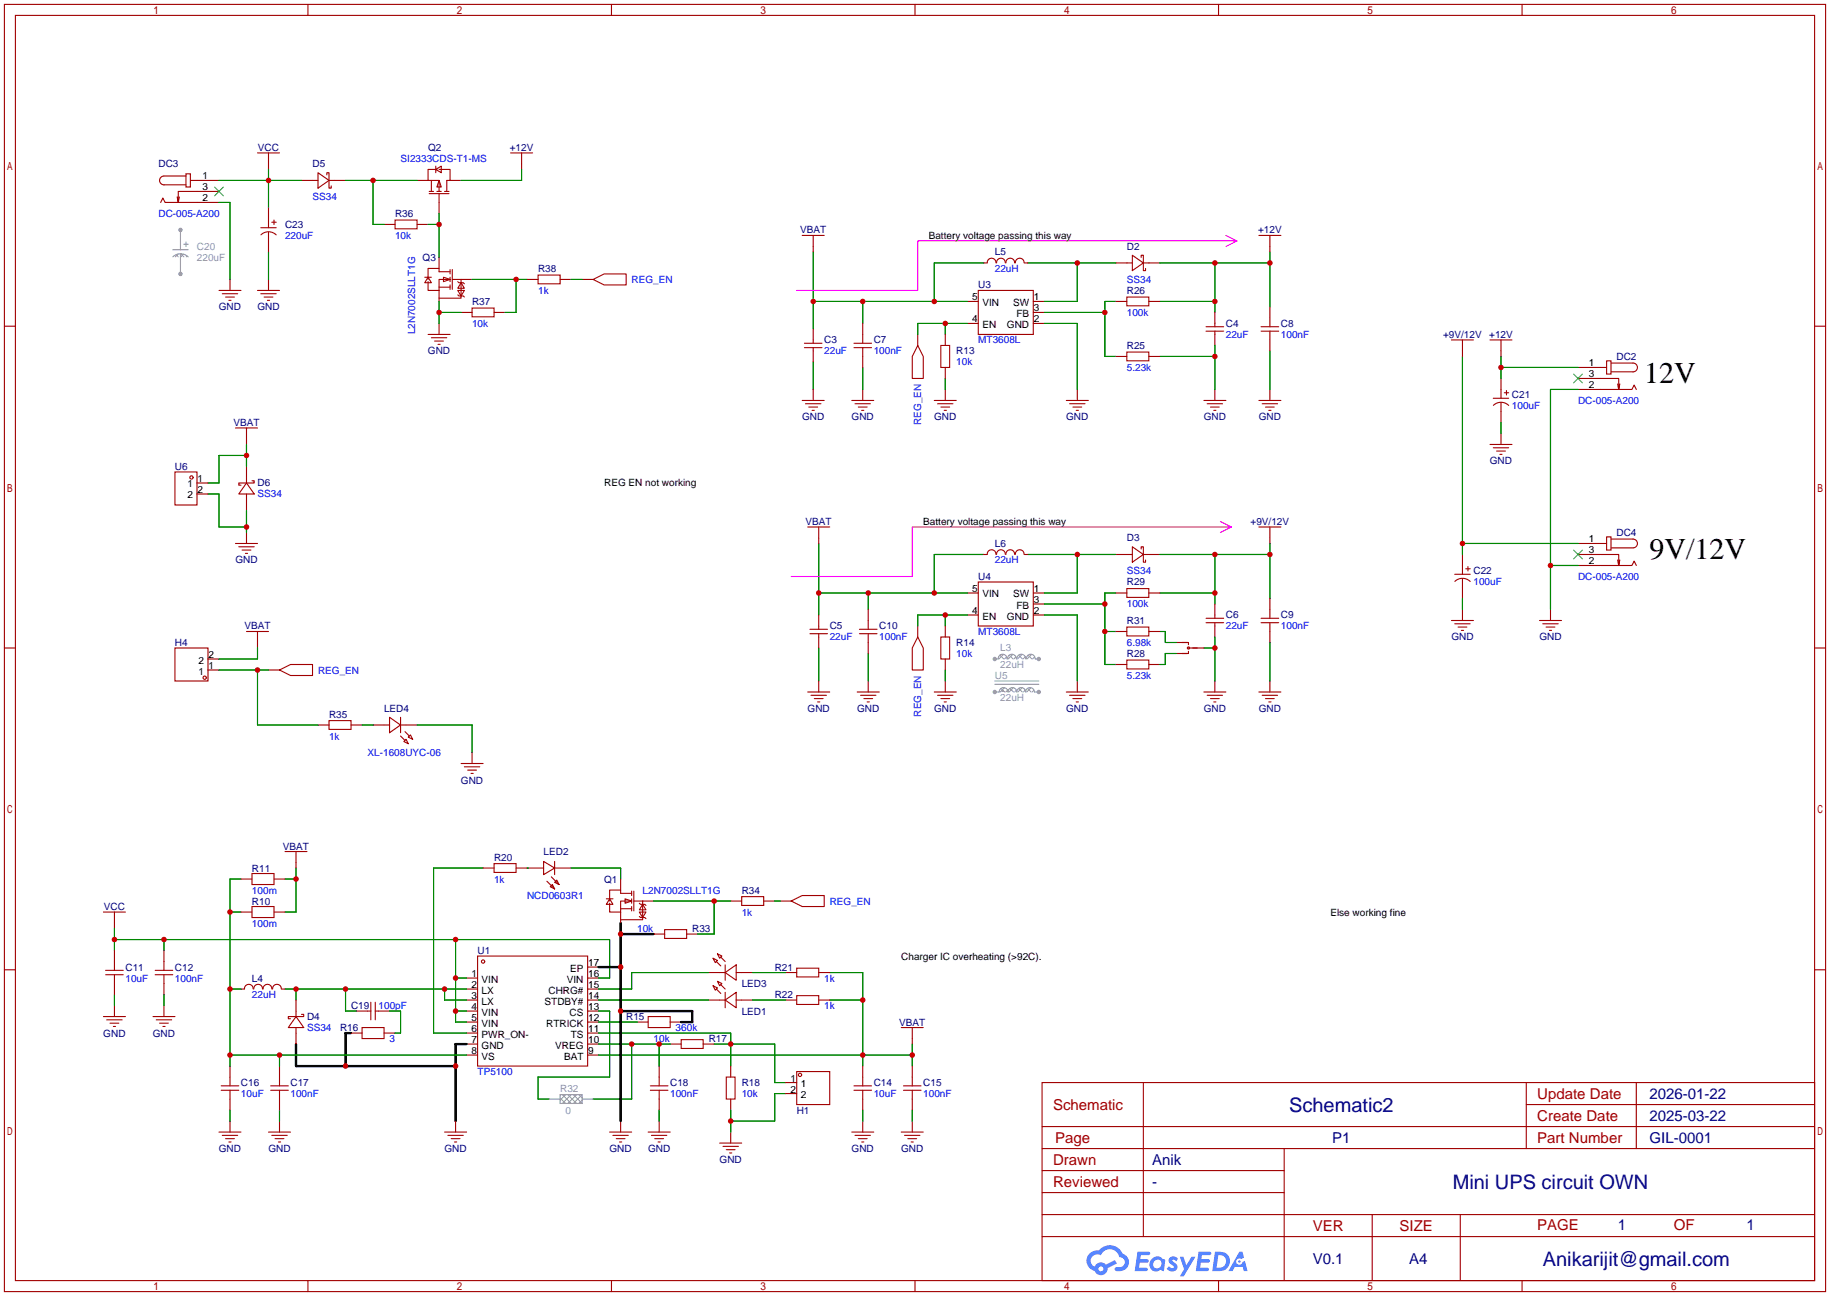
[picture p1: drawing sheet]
<svg xmlns="http://www.w3.org/2000/svg" width="422mm" height="299mm" viewBox="0 0 422 299" stroke-linecap="round" stroke-linejoin="round" font-family="sans-serif">
<g fill="#999">
<circle cx="41.7" cy="53.1" r=".51"/>
<circle cx="41.7" cy="63.2" r=".51"/>
<circle cx="239.8" cy="152.1" r=".51"/>
<circle cx="229.6" cy="152.1" r=".51"/>
<circle cx="239.8" cy="159.8" r=".51"/>
<circle cx="229.6" cy="159.8" r=".51"/>
</g>
<g fill="none" stroke="#a10000" stroke-width=".25">
<path d="M1 1h420.4v297.2h-420.4zM3.6 3.6h415.2v292.1h-415.2zM71.1 1v2.6M141.1 1v2.6M211.2 1v2.6M281.3 1v2.6M351.3 1v2.6M1 75.3h2.6M418.8 75.3h2.6M1 149.6h2.6M418.8 149.6h2.6M1 223.9h2.6"/>
<path d="M418.8 223.9h2.6M240.5 249.9h178.3v45.8h-178.3zM263.9 249.9v35.6M352.3 249.9v15.3M352.3 255h66.5M377.7 249.9v15.3M240.5 270.3h55.9M240.5 265.2h178.3M240.5 275.3h55.9M240.5 260.1h178.3M296.4 265.2v30.5M71.1 295.7v2.5"/>
<path d="M141.1 295.7v2.5M211.2 295.7v2.5M240.5 285.5h178.3M240.5 280.4h178.3M281.3 295.7v2.5M316.7 280.4v15.3M337.1 280.4v15.3M351.3 295.7v2.5"/>
</g>
<g fill="#5487ff">
<path d="M270.1 290.3a1.3 1.3 0 0 1 1.8 .3l-.4 .6a.54 .54 0 0 0-.9-.2l.1 .2a1.28 1.28 0 0 1 .8 2 1.53 1.53 0 0 1-2.2-.3l.5-.6 .8 .5a.31 .31 0 0 0 .4-.3 .31 .31 0 0 0-.3-.3 1.12 1.12 0 0 1-.6-1.9z"/>
<path d="M272.3 290.2h.9l.6 1.9 1.2-1.9h.9l-2.7 4.5h-.9l1-1.7z"/>
<path d="M262.6 289h2.2a.46 .46 0 0 1 .5 .1 .46 .46 0 0 1 .1 .5l-.3 .2h-1.8l-.1 .9h1.6a.4 .4 0 0 1 .4 .4 .4 .4 0 0 1-.4 .4h-1.7l-.2 1.2h1.4a.46 .46 0 0 1 .5 .1 .46 .46 0 0 1 .1 .5l-.4 .2h-2.6z"/>
<path d="M276.7 289h2.2a.47 .47 0 0 1 .5 .1 .47 .47 0 0 1 .1 .5l-.3 .2h-1.8l-.1 .9h1.6a.4 .4 0 0 1 .4 .4 .4 .4 0 0 1-.4 .4h-1.7l-.2 1.2h1.4a.46 .46 0 0 1 .5 .1 .46 .46 0 0 1 .1 .5l-.3 .2h-2.7z"/>
<path d="M286.1 289h.7l.3 1.3-.6 .4a.75 .75 0 0 0-1.1 .3 .75 .75 0 0 0 .5 1 .75 .75 0 0 0 .9-.6l.5-.3 .7 2.4h-.9l-.2-1h-1.9l-.5 1h-1z"/>
<path d="M280.5 289l-.7 4.5h1.5a2.27 2.27 0 0 0 2.6-2.3 2.27 2.27 0 0 0-2.7-2.2zM281.2 289.8a1.5 1.5 0 0 1 1.8 1.5 1.5 1.5 0 0 1-1.9 1.4h-.3z"/>
<path d="M265.9 290.6a1.6 1.6 0 0 0-.3 2.3 1.6 1.6 0 0 0 2.3 .2l.8 .4 .3-2.5-.2-.3h-.5a1.58 1.58 0 0 0-2.4-.1zM266.5 291.1a.99 .99 0 0 1 1.6 .6 .99 .99 0 0 1-1.3 1.1 .98 .98 0 0 1-.3-1.7z"/>
<path d="M251.5 289.4a2.37 2.37 0 0 0 1.2 4 1.54 1.54 0 0 0 1.7 1 1.54 1.54 0 0 0 1.2-1.6l2.2-1.1-.5-.8-2 1.1a1.57 1.57 0 0 0-2.6 .4 1.5 1.5 0 0 1-.8-2.1 1.5 1.5 0 0 1 2.2-.5 2.23 2.23 0 0 1 2.3-1.4 2.23 2.23 0 0 1 2 1.8 1.16 1.16 0 0 1 1.2 1.1 1.16 1.16 0 0 1-1.1 1.3h-.7a.47 .47 0 0 0-.5 .3 .47 .47 0 0 0 .4 .6 2.14 2.14 0 0 0 2.7-1.4 2.14 2.14 0 0 0-1.3-2.7 3.2 3.2 0 0 0-5.5-.7l-1.1 .1zM253.5 292.9a.6 .6 0 0 1 1.2 0 .6 .6 0 0 1-1.2 0z"/>
<circle cx="286.1" cy="291.3" r=".28"/>
</g>
<g fill="none" stroke="#a10000" stroke-width=".25">
<path d="M59.4 35.3h5.1M62 35.3v3.8M73.4 39.9l2.5 1.8-2.5 1.7zM100.6 38.4v1.5M100.6 39.1l1.3-.7v1.5zM100.8 39.1h-2v2.6M101.3 39.1h2.6v2.6h-.8v2.5M117.9 35.3h5M120.4 35.3v3.8M37.1 46.7l.5-1 .5 1h12.4M41.4 45.5l-.3 1.2M42.9 40.1h1v3.1h-1z"/>
<path d="M42.9 40.6h-5.1a1.02 1.02 0 0 0-1 1.1 1.02 1.02 0 0 0 1 1h5.1M43.9 41.7h6.6M50.5 44.2h-9.4v2.5l-.2-1.2M60.2 52.6h3.6M60.2 54.2a2.54 2.54 0 0 1 3.6 0M62 48v4.6M62 53.6v4.6M62.7 51.3h1.1M63.2 50.8v1M69.6 41.7h3.8M75.4 40.4v-.5h.5v3.5h.6v-.5M75.9 41.7h3.9"/>
<path d="M88.6 51.8h2.6M91.2 50.8h5.1v2h-5.1zM96.3 41.7h2.5M96.3 51.8h2.5M98.8 41.7h2.5v2.5M99.1 44.2h1M99.1 44.7h4.5M99.6 41.7v2.5M100.8 44.2h1.1M101.3 41.7l.6 1.5h-1.1zM101.3 44.7v4.6M101.3 59.4v2.6"/>
<path d="M102.6 44.2h1M103.9 41.7h2.5M185.2 54.4h5M187.7 54.4v3.8M261.4 58.9l2.5 1.8-2.5 1.8zM263.4 59.4v-.5h.5v3.6h.5v-.5M290.6 54.4h5.1M293.1 54.4v3.8M50.5 67.1h5.1M51.3 67.8h3.6M52.1 68.6h2M52.8 69.3h.5"/>
<path d="M53.1 64.5v2.6M59.4 67.1h5.1M60.2 67.8h3.6M61 68.6h2M61.7 69.3h.5M62 64.5v2.6M98 64h1.6M98.8 64l.8 1.3h-1.6zM98.8 65v2.1h2.5M98.8 77.2h5.1M99.6 78h3.5M100.3 78.7h2.1"/>
<path d="M101.1 79.5h.5M101.3 67.1v2.5M101.3 74.7v2.5M101.3 66.3h2.6M102.4 64l1.5 .5-1.5 .5zM103.9 62.7h-2.6v-.7h-2.5v2.5M103.9 64.5h-2.6v2.6M103.9 62.2v1M103.9 64v1M103.9 65.8v1M104.4 62.2v4.6M104.4 64.5h4.6"/>
<path d="M105.7 68.1l.2 .2h1l.3 .3M105.7 67.1h1.5l-.8 1.2zM105.7 65l.2 .3h1l.3 .2M106.4 64.5v4.3h-5.1M106.4 65.3l.8 1.2h-1.5zM106.4 72.1h2.6M109 71.1h5v2.1h-5zM114 72.1h2.6M121.7 64.5h2.5M124.2 63.5h5.1v2h-5.1zM129.3 64.5h2.5M134.4 64.5h2.5"/>
<path d="M136.9 64.5l2.5-1.3h5.1v2.6h-5.1zM185.7 79.2h4M187.7 75.9v3.3M197.1 79.2h4.1M199.1 74.7v4.5M211.8 79.8l1.3 2.5v5.1h-2.5v-5.1zM211.8 77.2v2.6M217.2 79.8h2v5h-2zM218.2 77.2v2.6M223.3 69.6h2.5M223.3 74.7h2.5M225.8 67.1h12.7v10.1h-12.7z"/>
<path d="M227.1 60.7h.7M227.9 60.7a1.01 1.01 0 0 1 1-1.1 1.01 1.01 0 0 1 1 1.1M230 60.7a1.01 1.01 0 0 1 1-1.1 1.01 1.01 0 0 1 1 1.1M232.2 60.7a1.01 1.01 0 0 1 1-1.1 1.01 1.01 0 0 1 1 1.1M234.4 60.7a1.01 1.01 0 0 1 1-1.1 1.01 1.01 0 0 1 1 1.1M236.5 60.7h.7M238.5 69.6h2.5M238.5 74.7h2.5M238.5 72.1h2.5M257.6 69.6h2.5M257.6 60.7h3.8M260.1 68.6h5.1v2h-5.1z"/>
<path d="M263.9 60.7h3.8M265.2 69.6h2.5M278.4 76.5h4M278.4 75.4h4M280.4 72.1v3.3M280.4 76.5v3.3M291.1 76.5h4M291.1 75.4h4M293.1 70.9v4.5M293.1 76.5v4.5M335 78.5h5.1M337.6 78.5v3.8"/>
<path d="M343.9 78.5h5.1M346.5 78.5v3.8M54.4 98.8h5M56.9 98.8v3.8M185.2 92.5h5M185.7 80.3h4M185.9 93.2h3.6M186.7 94h2M187.5 94.7h.5M187.7 80.3v3.3M187.7 89.9v2.6M196.6 92.5h5.1"/>
<path d="M197.1 80.3h4.1M197.4 93.2h3.5M198.1 94h2.1M198.9 94.7h.5M199.1 80.3v4.5M199.1 89.9v2.6M215.6 92.5h5.1M216.4 93.2h3.6M217.2 94h2M217.9 94.7h.5M218.2 84.8v2.6M218.2 89.9v2.6"/>
<path d="M246.1 92.5h5.1M246.9 93.2h3.5M247.6 94h2.1M248.4 94.7h.5M248.7 89.9v2.6M257.6 82.3h2.5M260.1 81.3h5.1v2h-5.1zM265.2 82.3h2.5M277.9 92.5h5.1M278.6 93.2h3.6M279.4 94h2M280.2 94.7h.5"/>
<path d="M280.4 89.9v2.6M290.6 92.5h5.1M291.3 93.2h3.6M292.1 94h2M292.9 94.7h.5M293.1 89.9v2.6M344.7 91.9h3.5M344.7 93.6a2.54 2.54 0 0 1 3.5 0M346.5 87.4v4.5M346.5 93v4.5M347.2 90.7h1M347.7 90.2v1"/>
<path d="M364.2 87.4h9.4v2.5l.3-1.3M364.2 89.9h12.5l.5-1 .5 1M364.2 84.8h6.6M370.8 83.3h1.1v3.1h-1.1zM371.9 83.8h5a1.02 1.02 0 0 1 1.1 1 1.02 1.02 0 0 1-1.1 1.1h-5M373.4 88.6l.2 1.3M40.4 109h5.1v7.6h-5.1zM45.5 111.5h2.5M45.5 114h2.5M56.9 111.5l1.8 2.5h-3.6zM56.9 107.7v3.8M56.9 114v3.9"/>
<path d="M58.2 111h.5v.5h-3.6v.5h.5M343.9 102.6h5.1M344.7 103.4h3.5M345.4 104.1h2.1M346.2 104.9h.5M346.5 100.1v2.5M54.4 125.5h5M55.1 126.2h3.6M55.9 127h2M56.6 127.8h.5M56.9 122.9v2.6M186.4 121.7h5.1"/>
<path d="M189 121.7v3.8M223.3 136.9h2.5M225.8 134.4h12.7v10.1h-12.7zM227.1 128h.7M227.9 128a1.01 1.01 0 0 1 1-1.1 1.01 1.01 0 0 1 1 1.1M230 128a1.01 1.01 0 0 1 1-1.1 1.01 1.01 0 0 1 1 1.1M232.2 128a1.01 1.01 0 0 1 1-1.1 1.01 1.01 0 0 1 1 1.1M234.4 128a1.01 1.01 0 0 1 1-1.1 1.01 1.01 0 0 1 1 1.1M236.5 128h.7M238.5 136.9h2.5M238.5 139.4h2.5M257.6 136.9h2.5"/>
<path d="M257.6 128h3.8M260.1 135.9h5.1v2h-5.1zM261.4 126.2l2.5 1.8-2.5 1.8zM263.4 126.7v-.5h.5v3.6h.5v-.5M263.9 128h3.8M265.2 136.9h2.5M280.4 139.4v3.3M290.6 121.7h5.1M293.1 121.7v3.8M293.1 138.2v4.5M335.8 132.6h3.5M335.8 134.2a2.54 2.54 0 0 1 3.6 0"/>
<path d="M337.6 128v4.6M337.6 133.6v4.6M338.3 131.3h1M338.8 130.8v1M364.2 128h9.4v2.6l.3-1.3M364.2 130.6h12.5l.5-1.1 .5 1.1M364.2 125.5h6.6M370.8 124h1.1v3h-1.1zM371.9 124.5h5a1.02 1.02 0 0 1 1.1 1 1.02 1.02 0 0 1-1.1 1h-5M373.4 129.3l.2 1.3M40.4 149.6h7.6v7.6h-7.6zM48 154.7h2.5"/>
<path d="M48 152.1h2.5M56.9 145.8h5.1M59.4 145.8v3.8M62 154.7h2.5M64.5 154.7l2.6-1.3h5v2.6h-5zM186.4 159.8h5.1M186.9 146.3h4.1M186.9 145.3h4.1M189 142v3.3M189 146.3v3.3M189 157.2v2.6M197.9 159.8h5"/>
<path d="M198.4 146.3h4M198.4 145.3h4M200.4 140.7v4.6M200.4 146.3v4.6M200.4 157.2v2.6M211.8 147.1l1.3 2.5v5.1h-2.5v-5.1zM211.8 144.5v2.6M215.6 159.8h5.1M217.2 147.1h2v5h-2zM218.2 144.5v2.6M218.2 152.1v2.6M218.2 157.2v2.6"/>
<path d="M223.3 142h2.5M238.5 142h2.5M246.1 159.8h5.1M248.7 157.2v2.6M257.6 145.8h2.5M257.6 153.4h2.5M260.1 152.4h5.1v2h-5.1zM260.1 144.8h5.1v2h-5.1zM265.2 145.8h2.5M265.2 153.4h2.5M271.5 148.3h2.6M271.5 150.9h2.6"/>
<path d="M272.8 148.3h1.5v.5M274.3 150.4v.5h-1.5M274.3 149.6h3.6M277.9 159.8h5.1M278.4 143.8h4M278.4 142.7h4M280.4 143.8v3.3M280.4 157.2v2.6M290.6 159.8h5.1M291.1 143.8h4M291.1 142.7h4M293.1 143.8v4.5"/>
<path d="M293.1 157.2v2.6M335 143.3h5.1M335.8 144h3.5M336.5 144.8h2.1M337.3 145.5h.5M337.6 140.7v2.6M355.3 143.3h5.1M356.1 144h3.6M356.9 144.8h2M357.6 145.5h.5M357.9 140.7v2.6M73.4 167.4h2.5"/>
<path d="M75.9 166.4h5.1v2h-5.1zM81 167.4h2.6M86.1 167.4h3.8M89.9 165.6l2.6 1.8-2.6 1.8zM92.5 169.9l1 1M92.5 167.4h3.8M92.5 165.6v3.6M93.2 171.2l.5-.5 .5 1zM93.5 168.9l1 1M94.2 170.2l.5-.5 .5 1zM106.4 176.3h5.1M107.2 177h3.5"/>
<path d="M107.9 177.8h2.1M108.7 178.6h.5M109 173.7v2.6M187.2 160.5h3.6M188 161.3h2M188.7 162.1h.5M198.6 160.5h3.6M199.4 161.3h2M200.2 162.1h.5M216.4 160.5h3.6M217.2 161.3h2M217.9 162.1h.5"/>
<path d="M246.9 160.5h3.5M247.6 161.3h2.1M248.4 162.1h.5M278.6 160.5h3.6M279.4 161.3h2M280.2 162.1h.5M291.3 160.5h3.6M292.1 161.3h2M292.9 162.1h.5M65.8 196.6h5.1M68.3 196.6v3.8M114 199.4h5.1v2h-5.1z"/>
<path d="M125.5 198.9l2.5 1.5-2.5 1.5zM128 198.9v3M23.9 210.6h5.1M26.4 210.6v3.8M26.4 219.5v4.5M37.8 219.5v4.5M55.6 210.6h2.6M55.6 202.9h2.6M58.2 209.3h5v2.5h-5zM58.2 201.7h5v2.5h-5zM63.2 210.6h2.6M63.2 202.9h2.6"/>
<path d="M111.5 200.4h2.5M119.1 200.4h6.4M126.2 203.5l1.8 1.7M127 204.7l.5-.5 .5 1zM127.3 202.4l1.7 1.8M128 203.7l.5-.5 .5 1zM128 200.4h3.8M140 207.5h1.5M140.7 207.5l.8 1.3h-1.5zM140.7 208.5v2.1h2.6M143.3 202.9v2.6M143.3 210.6v2.5"/>
<path d="M143.3 209.8h2.5M144.3 207.5l1.5 .5-1.5 .5zM145.8 206.2h-2.5v-.7h-2.6v2.5M145.8 208h-2.5v2.6M145.8 205.7v1.1M145.8 207.5v1M145.8 209.3v1M146.3 205.7v4.6M146.3 208h4.6M147.6 211.6l.2 .2h1l.3 .3M147.6 210.6h1.5l-.8 1.2zM147.6 208.5l.2 .3h1l.3 .2"/>
<path d="M148.3 208v4.3h-5M148.3 208.8l.8 1.3h-1.5zM150.9 215.6h2.5M153.4 214.6h5.1v2.1h-5.1zM158.5 215.6h2.5M168.7 208h2.5M171.2 207h5.1v2h-5.1zM176.3 208h2.5M180.1 208h2.5M182.6 208l2.6-1.2h5v2.5h-5zM23.9 234.7h5.1M24.4 225h4"/>
<path d="M24.4 224h4M24.6 235.5h3.6M25.4 236.2h2M26.2 237h.5M26.4 225v4.6M26.4 232.2v2.5M35.3 234.7h5.1M35.8 225h4.1M35.8 224h4.1M36.1 235.5h3.5M36.8 236.2h2.1M37.6 237h.5"/>
<path d="M37.8 225v4.6M37.8 232.2v2.5M55.6 228.3h.8M56.4 228.3a1.01 1.01 0 0 1 1-1.1 1.01 1.01 0 0 1 1 1.1M58.6 228.3a1.01 1.01 0 0 1 1-1.1 1.01 1.01 0 0 1 1 1.1M60.7 228.3a1.01 1.01 0 0 1 1-1.1 1.01 1.01 0 0 1 1 1.1M62.9 228.3a1.01 1.01 0 0 1 1-1.1 1.01 1.01 0 0 1 1 1.1M65 228.3h.8M68.3 234.7l1.8 2.5h-3.6zM68.3 230.9v3.8M68.3 237.2v3.8M69.6 234.2h.5v.5h-3.6v.5h.6"/>
<path d="M81 238.5h2.6M82.3 233.4h3.3M83.6 237.2h5v2.6h-5zM85.6 231.4v4.1M86.6 233.4h3.3M86.6 231.4v4.1M88.6 238.5h2.6M107.7 225.8h2.5M107.7 228.3h2.5M107.7 230.9h2.5M107.7 233.4h2.5M107.7 236h2.5"/>
<path d="M107.7 238.5h2.5M110.2 220.7h25.4v25.4h-25.4zM135.6 225.8h2.6M135.6 228.3h2.6M135.6 230.9h2.6M135.6 233.4h2.6M135.6 236h2.6M135.6 238.5h2.6M135.6 223.3h2.6M147.1 236h2.5M149.6 234.7h5.1v2.5h-5.1zM154.7 236h2.5"/>
<path d="M163.6 230.9h3.8M163.6 224.5h3.8M164.6 227.6l1 .5-.5 .5zM164.6 221.2l1 .5-.5 .5zM165.4 228.3l1 1.1M165.4 222l1 1M165.6 226.6l1 .5-.5 .5zM165.6 220.2l1 .5-.5 .5zM166.4 227.3l1 1M166.4 221l1 1M167.4 230.9l2.5-1.8v3.6zM167.4 224.5l2.5-1.7v3.5z"/>
<path d="M167.4 222.8v3.5M167.4 229.1v3.6M169.9 230.9h3.8M169.9 224.5h3.8M181.4 230.9h2.5M181.4 224.5h2.5M183.9 223.5h5.1v2.1h-5.1zM183.9 229.9h5.1v2h-5.1zM189 230.9h2.5M189 224.5h2.5M208 237.2h5.1M210.6 237.2v3.8"/>
<path d="M51.1 251.7h4M51.1 250.7h4M53.1 246.1v4.6M53.1 251.7v4.6M53.1 258.8v2.6M62.5 251.7h4M62.5 250.7h4M64.5 246.1v4.6M64.5 251.7v4.6M64.5 258.8v2.6M105.2 258.8v2.6M107.7 241h2.5"/>
<path d="M107.7 243.6h2.5M135.6 241h2.6M135.6 243.6h2.6M143.3 258.8v2.6M150.1 251.7h4.1M150.1 250.7h4.1M152.1 246.1v4.6M152.1 251.7v4.6M152.1 258.8v2.6M154.7 241h2.5M157.2 240h5.1v2.1h-5.1zM162.3 241h2.5"/>
<path d="M167.6 248.7h2.1v5h-2.1zM168.7 246.1v2.6M168.7 253.7v2.6M181.4 249.9h2.5M181.4 252.5h2.5M183.9 247.4h7.6v7.6h-7.6zM197.1 251.7h4.1M197.1 250.7h4.1M199.1 246.1v4.6M199.1 251.7v4.6M199.1 258.8v2.6M208.5 251.7h4.1"/>
<path d="M208.5 250.7h4.1M210.6 246.1v4.6M210.6 251.7v4.6M210.6 258.8v2.6M50.5 261.4h5.1M51.3 262.1h3.6M52.1 262.9h2M52.8 263.7h.5M62 261.4h5.1M62.7 262.1h3.6M63.5 262.9h2M64.3 263.7h.5"/>
<path d="M102.6 261.4h5.1M103.4 262.1h3.5M104.1 262.9h2.1M104.9 263.7h.5M140.7 261.4h5.1M141.5 262.1h3.5M142.2 262.9h2.1M143 263.7h.5M149.6 261.4h5.1M150.4 262.1h3.5M151.1 262.9h2.1M151.9 263.7h.5"/>
<path d="M166.1 263.9h5.1M166.9 264.7h3.5M167.6 265.4h2.1M168.4 266.2h.5M168.7 261.4v2.5M196.6 261.4h5.1M197.4 262.1h3.5M198.1 262.9h2.1M198.9 263.7h.5M208 261.4h5.1M208.8 262.1h3.5M209.5 262.9h2.1"/>
<path d="M210.3 263.7h.5"/>
<circle cx="44.2" cy="110.2" r=".38"/>
<circle cx="47.2" cy="156.5" r=".38"/>
<circle cx="274.3" cy="149.6" r=".25"/>
<circle cx="111.5" cy="222" r=".38"/>
<circle cx="184.7" cy="248.2" r=".38"/>
</g>
<g fill="none" stroke="#008700" stroke-width=".25">
<path d="M62 39.1v8.9M120.4 39.1v2.6h-14M50.5 46.7h2.6v17.8M50.5 41.7h19.1M62 58.2v6.3M79.8 41.7h16.5M86.1 41.7v10.1h2.5M98.8 51.8h2.5M101.3 49.3v10.1M187.7 58.2v17.7M293.1 58.2v12.7M101.3 72.1h5.1"/>
<path d="M101.3 69.6v5.1M109 64.5h12.7M119.1 64.5v7.6h-2.5M131.8 64.5h2.6M187.7 69.6h35.6M199.1 69.6v5.1M218.2 74.7v2.5M223.3 74.7h-11.5v2.5M227.1 60.7h-11.5v8.9M237.2 60.7h20.4M241 74.7h7.7v15.2M241 72.1h14"/>
<path d="M248.7 60.7v8.9h-7.7M257.6 69.6h-2.6v12.7h2.6M267.7 69.6h12.7M267.7 60.7h25.4M280.4 60.7v11.4M280.4 79.8v10.1M187.7 83.6v6.3M199.1 84.8v5.1M218.2 87.4v2.5M267.7 82.3h12.7M293.1 81v8.9M337.6 82.3v45.7"/>
<path d="M346.5 82.3v5.1M346.5 97.5v2.6M346.5 84.8h17.7M364.2 89.9h-6.3v50.8M48 114h2.5v7.7h6.4M56.9 102.6v5.1M56.9 117.9v5M56.9 105.2h-6.4v6.3h-2.5M189 136.9h34.3M189 125.5v16.5M200.4 136.9v3.8M227.1 128h-11.5v8.9"/>
<path d="M237.2 128h20.4M241 139.4h14M248.7 128v8.9h-7.7M257.6 136.9h-2.6v16.5h2.6M267.7 136.9h12.7M267.7 128h25.4M280.4 128v11.4M293.1 125.5v12.7M337.6 138.2v2.5M337.6 125.5h26.6M357.9 130.6h6.3M50.5 154.7h11.5"/>
<path d="M59.4 149.6v2.5h-8.9M59.4 154.7v12.7h14M189 149.6v7.6M200.4 150.9v6.3M218.2 142v2.5M218.2 154.7v2.5M223.3 142h-11.5v2.5M241 142h7.7v15.2M255 145.8h2.6M267.7 145.8h1.3v2.5h2.5M271.5 150.9h-2.5v2.5h-1.3M277.9 149.6h2.5"/>
<path d="M280.4 147.1v10.1M293.1 148.3v8.9M83.6 167.4h2.5M96.3 167.4h12.7v6.3M26.4 214.4v5.1M26.4 216.9h114.3v8.9h-2.5M37.8 216.9v2.6M53.1 210.6h2.5M55.6 202.9h-2.5v43.2M65.8 202.9h2.5M68.3 200.4v10.2h-2.5M105.2 216.9v19.1h2.5"/>
<path d="M111.5 200.4h-11.4v38.1h7.6M121.7 200.4h.1M131.8 200.4h11.5v2.5M150.9 208h17.8M164.8 208v7.6h-3.8M178.8 208h1.3M26.4 229.6v2.6M37.8 229.6v2.6M53.1 228.3h2.5M65.8 228.3h41.9M68.3 228.3v2.6M79.8 228.3v5.1h2.5"/>
<path d="M89.9 233.4h2.6v5.1h-1.3M102.6 228.3v2.6h5.1M105.2 233.4h2.5M105.2 225.8h2.5M138.2 236h8.9M138.2 233.4h2.5v15.3h-16.5v5h2.5M138.2 230.9h25.4M138.2 238.5h30.5v7.6M163.6 224.5h-17.8v3.8h-7.6M173.7 230.9h7.7M173.7 224.5h7.7M191.5 224.5h7.6v21.6"/>
<path d="M191.5 230.9h7.6M53.1 243.6h54.6M53.1 256.3v2.5M64.5 243.6v2.5M64.5 256.3v2.5M138.2 243.6h72.4M138.2 241h16.5M145.8 241v12.7h-8.9M152.1 241v5.1M152.1 256.3v2.5M164.8 241h14v8.9h2.6M168.7 256.3v5.1"/>
<path d="M181.4 252.5h-2.6v6.3h-10.1M199.1 256.3v2.5M210.6 241v5.1M210.6 256.3v2.5"/>
</g>
<path d="M49.5 43.2l2.1 2M51.6 43.2l-2.1 2M363.2 86.4l2.1 2M365.3 86.4l-2.1 2M363.2 127l2.1 2M365.3 127l-2.1 2" fill="none" stroke="#3c3" stroke-width=".25"/>
<path d="M143.3 213.1v45.7M143.3 215.6h7.6M81 238.5h-1.2v7.6M138.2 223.3h5.1M143.3 233.4h16.5v2.6h-2.6M68.3 241v5.1h36.9M107.7 241h-2.5v17.8" fill="none" stroke="#000" stroke-width=".51"/>
<g fill="none" stroke="#999" stroke-width=".25">
<path d="M39.9 57.7h3.5M39.9 59.3a2.54 2.54 0 0 1 3.5 0M41.7 53.1v4.6M41.7 58.7v4.5M42.4 56.4h1M42.9 55.9v1M229.6 159.8h1a1.02 1.02 0 0 1 1.1-1.1 1.02 1.02 0 0 1 1 1.1 1.02 1.02 0 0 1 1-1.1 1.02 1.02 0 0 1 1 1.1 1.02 1.02 0 0 1 1-1.1 1.02 1.02 0 0 1 1 1.1 1.02 1.02 0 0 1 1-1.1 1.02 1.02 0 0 1 1.1 1.1h1M229.6 152.1h.8M229.6 158h10.2M229.6 157.2h10.2M230.4 152.1a1.01 1.01 0 0 1 1-1.1 1.01 1.01 0 0 1 1 1.1M232.6 152.1a1.01 1.01 0 0 1 1-1.1 1.01 1.01 0 0 1 1 1.1"/>
<path d="M234.7 152.1a1.01 1.01 0 0 1 1-1.1 1.01 1.01 0 0 1 1 1.1M236.9 152.1a1.01 1.01 0 0 1 1-1.1 1.01 1.01 0 0 1 1 1.1M239 152.1h.8M126.7 253.7h2.6M129.3 252.7h5.1v2.1h-5.1zM134.4 253.7h2.5"/>
<circle cx="231.4" cy="159.5" r=".13"/>
</g>
<g fill="none" stroke="#999" stroke-width=".23">
<path d="M40.7 58.8l.5 .5M41.1 58.6l-.6 .7M41.7 58.6l.7 .7M42.3 58.7l-.6 .6M43.2 59.1l-.2 .2M230.8 151.3l.9 .8M231.1 158.9l.8 .9M231.6 151.1l-1 1M231.9 158.8l-1 1M232.3 151.6l-.4 .5M232.6 159.3l-.4 .5M233 151.3l.8 .8"/>
<path d="M233.1 158.9l.8 .9M233.8 151.1l-1.1 1M233.9 158.8l-1 1M234.5 151.6l-.5 .5M234.6 159.3l-.4 .5M235.1 151.3l.9 .8M235.1 158.9l.9 .9M235.9 158.8l-.9 1M236 151.1l-1.1 1M236.6 159.3l-.4 .5M236.7 151.6l-.5 .5M237.2 158.9l.8 .9"/>
<path d="M237.3 151.3l.9 .8M238 158.8l-1 1M238.1 151.1l-1 1M238.7 159.3l-.5 .5M238.8 151.6l-.4 .5M129.3 253.5l1.3 1.3M129.8 252.7l2 2.1M130.6 252.7l-1.3 1.3M131.1 252.7l2 2.1M131.8 252.7l-2 2.1M132.3 252.7l2.1 2.1M133.1 252.7l-2 2.1"/>
<path d="M133.6 252.7l.8 .8M134.4 252.7l-2.1 2.1M134.4 254l-.8 .8"/>
</g>
<path d="M283 54.4l2.5 1.2M285.5 55.6h-73.7v11.5h-27.9M285.5 55.6l-2.5 1.3M281.7 120.4l2.5 1.3M284.2 121.7h-73.6v11.4h-28M284.2 121.7l-2.5 1.2" fill="none" stroke="#f0f" stroke-width=".25"/>
<g fill="#c00">
<circle cx="248.7" cy="60.7" r=".63"/>
<circle cx="293.1" cy="60.7" r=".63"/>
<circle cx="280.4" cy="60.7" r=".63"/>
<circle cx="280.4" cy="69.6" r=".63"/>
<circle cx="218.2" cy="74.7" r=".63"/>
<circle cx="215.6" cy="136.9" r=".63"/>
<circle cx="200.4" cy="136.9" r=".63"/>
<circle cx="189" cy="136.9" r=".63"/>
<circle cx="248.7" cy="128" r=".63"/>
<circle cx="293.1" cy="128" r=".63"/>
<circle cx="280.4" cy="128" r=".63"/>
<circle cx="280.4" cy="136.9" r=".63"/>
<circle cx="218.2" cy="142" r=".63"/>
<circle cx="357.9" cy="130.6" r=".63"/>
<circle cx="215.6" cy="69.6" r=".63"/>
<circle cx="199.1" cy="69.6" r=".63"/>
<circle cx="187.7" cy="69.6" r=".63"/>
<circle cx="105.2" cy="246.1" r=".63"/>
<circle cx="79.8" cy="246.1" r=".63"/>
<circle cx="105.2" cy="233.4" r=".63"/>
<circle cx="105.2" cy="225.8" r=".63"/>
<circle cx="105.2" cy="216.9" r=".63"/>
<circle cx="37.8" cy="216.9" r=".63"/>
<circle cx="26.4" cy="216.9" r=".63"/>
<circle cx="210.6" cy="243.6" r=".63"/>
<circle cx="199.1" cy="243.6" r=".63"/>
<circle cx="199.1" cy="230.9" r=".63"/>
<circle cx="102.6" cy="228.3" r=".63"/>
<circle cx="79.8" cy="228.3" r=".63"/>
<circle cx="68.3" cy="228.3" r=".63"/>
<circle cx="68.3" cy="202.9" r=".63"/>
<circle cx="62" cy="41.7" r=".63"/>
<circle cx="337.6" cy="125.5" r=".63"/>
<circle cx="346.5" cy="84.8" r=".63"/>
<circle cx="168.7" cy="241" r=".63"/>
<circle cx="168.7" cy="258.8" r=".63"/>
<circle cx="280.4" cy="149.6" r=".63"/>
<circle cx="255" cy="139.4" r=".63"/>
<circle cx="255" cy="145.8" r=".63"/>
<circle cx="280.4" cy="82.3" r=".63"/>
<circle cx="255" cy="72.1" r=".63"/>
<circle cx="152.1" cy="241" r=".63"/>
<circle cx="145.8" cy="241" r=".63"/>
<circle cx="143.3" cy="233.4" r=".63"/>
<circle cx="143.3" cy="223.3" r=".63"/>
<circle cx="143.3" cy="215.6" r=".63"/>
<circle cx="164.8" cy="208" r=".63"/>
<circle cx="59.4" cy="154.7" r=".63"/>
<circle cx="56.9" cy="121.7" r=".63"/>
<circle cx="56.9" cy="105.2" r=".63"/>
<circle cx="64.5" cy="243.6" r=".63"/>
<circle cx="53.1" cy="243.6" r=".63"/>
<circle cx="53.1" cy="228.3" r=".63"/>
<circle cx="53.1" cy="210.6" r=".63"/>
<circle cx="86.1" cy="41.7" r=".63"/>
<circle cx="101.3" cy="51.8" r=".63"/>
<circle cx="119.1" cy="64.5" r=".63"/>
<circle cx="101.3" cy="72.1" r=".63"/>
</g>
<g font-size="6.9">
<text x="379.5" y="88.5">12V</text>
<text x="380.7" y="129.2">9V/12V</text>
</g>
<g font-size="4.6" fill="#000080">
<text x="297.6" y="256.6">Schematic2</text>
<text x="335.3" y="274.4">Mini UPS circuit OWN</text>
<text x="356.1" y="292.2">Anikarijit@gmail.com</text>
</g>
<g font-size="3.5" fill="#a00000">
<text x="243.1" y="256.2">Schematic</text>
<text x="354.8" y="253.7">Update Date</text>
<text x="243.6" y="263.8">Page</text>
<text x="354.8" y="258.8">Create Date</text>
<text x="354.8" y="263.8">Part Number</text>
<text x="243.1" y="268.9">Drawn</text>
<text x="243.1" y="274">Reviewed</text>
<text x="303" y="284.2">VER</text>
<text x="323" y="284.2">SIZE</text>
<text x="354.8" y="283.9">PAGE</text>
<text x="386.3" y="283.9">OF</text>
</g>
<g font-size="3.5" fill="#000080">
<text x="380.7" y="253.7">2026-01-22</text>
<text x="307.5" y="263.8">P1</text>
<text x="380.7" y="263.8">GIL-0001</text>
<text x="380.7" y="258.8">2025-03-22</text>
<text x="265.9" y="268.9">Anik</text>
<text x="265.9" y="274">-</text>
<text x="373.4" y="283.9">1</text>
<text x="403.2" y="283.9">1</text>
<text x="303" y="291.8">V0.1</text>
<text x="325.3" y="291.8">A4</text>
</g>
<g font-size="2.3" fill="#000080">
<text x="59.5" y="34.8">VCC</text>
<text x="98.8" y="34.8">Q2</text>
<text x="117.7" y="34.8">+12V</text>
<text x="36.6" y="38.7">DC3</text>
<text x="72.1" y="38.7">D5</text>
<text x="65.8" y="52.6">C23</text>
<text x="91.2" y="50.1">R36</text>
<text x="184.7" y="53.9">VBAT</text>
<text x="290.4" y="53.9">+12V</text>
<text x="229.6" y="59">L5</text>
<text x="260.1" y="57.7">D2</text>
<text x="97.5" y="60.2">Q3</text>
<text x="124.2" y="62.8">R38</text>
<text x="50.5" y="71.7">GND</text>
<text x="59.4" y="71.7">GND</text>
<text x="109" y="70.4">R37</text>
<text x="225.8" y="66.6">U3</text>
<text x="260.1" y="67.9">R26</text>
<text x="283" y="75.5">C4</text>
<text x="295.7" y="75.5">C8</text>
<text x="98.8" y="81.8">GND</text>
<text x="190.2" y="79.3">C3</text>
<text x="201.7" y="79.3">C7</text>
<text x="220.7" y="81.8">R13</text>
<text x="260.1" y="80.6">R25</text>
<text x="333.1" y="78">+9V/12V</text>
<text x="343.7" y="78">+12V</text>
<text x="373.1" y="83.1">DC2</text>
<text x="349" y="92">C21</text>
<text x="53.9" y="98.3">VBAT</text>
<text x="185.1" y="97.1">GND</text>
<text x="196.6" y="97.1">GND</text>
<text x="215.6" y="97.1">GND</text>
<text x="246.1" y="97.1">GND</text>
<text x="277.9" y="97.1">GND</text>
<text x="290.6" y="97.1">GND</text>
<text x="343.9" y="107.2">GND</text>
<text x="40.4" y="108.5">U6</text>
<text x="59.4" y="112.3">D6</text>
<text x="186" y="121.2">VBAT</text>
<text x="260.1" y="125">D3</text>
<text x="288.7" y="121.2">+9V/12V</text>
<text x="373.1" y="123.7">DC4</text>
<text x="54.3" y="130.1">GND</text>
<text x="229.6" y="126.3">L6</text>
<text x="225.8" y="133.9">U4</text>
<text x="260.1" y="135.2">R29</text>
<text x="340.1" y="132.6">C22</text>
<text x="283" y="142.8">C6</text>
<text x="295.7" y="142.8">C9</text>
<text x="40.4" y="149.1">H4</text>
<text x="56.4" y="145.3">VBAT</text>
<text x="191.5" y="145.3">C5</text>
<text x="202.9" y="145.3">C10</text>
<text x="220.7" y="149.1">R14</text>
<text x="260.1" y="144.1">R31</text>
<text x="335" y="147.9">GND</text>
<text x="355.3" y="147.9">GND</text>
<text x="260.1" y="151.7">R28</text>
<text x="75.9" y="165.7">R35</text>
<text x="88.6" y="164.4">LED4</text>
<text x="186.4" y="164.4">GND</text>
<text x="197.8" y="164.4">GND</text>
<text x="215.6" y="164.4">GND</text>
<text x="246.1" y="164.4">GND</text>
<text x="277.9" y="164.4">GND</text>
<text x="290.6" y="164.4">GND</text>
<text x="106.4" y="180.9">GND</text>
<text x="65.3" y="196.1">VBAT</text>
<text x="125.5" y="197.4">LED2</text>
<text x="58.2" y="201.2">R11</text>
<text x="114" y="198.7">R20</text>
<text x="139.4" y="203.8">Q1</text>
<text x="58.2" y="208.8">R10</text>
<text x="171.2" y="206.3">R34</text>
<text x="24" y="210.1">VCC</text>
<text x="159.8" y="215.2">R33</text>
<text x="110.2" y="220.3">U1</text>
<text x="29" y="224.1">C11</text>
<text x="40.4" y="224.1">C12</text>
<text x="58.2" y="226.6">L4</text>
<text x="171.2" y="227.9">LED3</text>
<text x="178.8" y="224.1">R21</text>
<text x="81" y="233">C19</text>
<text x="178.8" y="230.4">R22</text>
<text x="23.9" y="239.3">GND</text>
<text x="35.3" y="239.3">GND</text>
<text x="70.9" y="235.5">D4</text>
<text x="78.5" y="238">R16</text>
<text x="144.5" y="235.5">R15</text>
<text x="171.2" y="234.2">LED1</text>
<text x="207.5" y="236.8">VBAT</text>
<text x="163.6" y="240.6">R17</text>
<text x="55.6" y="250.7">C16</text>
<text x="67.1" y="250.7">C17</text>
<text x="154.7" y="250.7">C18</text>
<text x="171.2" y="250.7">R18</text>
<text x="201.7" y="250.7">C14</text>
<text x="213.1" y="250.7">C15</text>
<text x="183.9" y="257.1">H1</text>
<text x="50.5" y="266">GND</text>
<text x="62" y="266">GND</text>
<text x="102.6" y="266">GND</text>
<text x="140.7" y="266">GND</text>
<text x="149.6" y="266">GND</text>
<text x="166.1" y="268.5">GND</text>
<text x="196.6" y="266">GND</text>
<text x="208" y="266">GND</text>
</g>
<g font-size="2.3">
<text x="46.7" y="41.4">1</text>
<text x="46.7" y="44">3</text>
<text x="46.7" y="46.5">2</text>
<text x="214.4" y="55.2">Battery voltage passing this way</text>
<text x="224.4" y="69.4">5</text>
<text x="226.7" y="70.6">VIN</text>
<text x="233.8" y="70.6">SW</text>
<text x="238.6" y="69.4">1</text>
<text x="238.6" y="71.9">3</text>
<text x="224.4" y="74.4">4</text>
<text x="226.7" y="75.7">EN</text>
<text x="232.4" y="75.7">GND</text>
<text x="234.6" y="73.2">FB</text>
<text x="238.6" y="74.4">2</text>
<text x="366.8" y="87.1">3</text>
<text x="366.8" y="89.7">2</text>
<text x="366.8" y="84.6">1</text>
<text x="43.2" y="112.5">1</text>
<text x="45.6" y="111.3">1</text>
<text x="45.6" y="113.8">2</text>
<text x="139.4" y="112.3">REG EN not working</text>
<text x="43.2" y="115.1">2</text>
<text x="213.1" y="121.2">Battery voltage passing this way</text>
<text x="366.8" y="125.2">1</text>
<text x="366.8" y="127.8">3</text>
<text x="366.8" y="130.3">2</text>
<text x="224.4" y="136.7">5</text>
<text x="226.7" y="137.9">VIN</text>
<text x="233.8" y="137.9">SW</text>
<text x="238.6" y="136.7">1</text>
<text x="224.4" y="141.8">4</text>
<text x="226.7" y="143">EN</text>
<text x="232.4" y="143">GND</text>
<text x="234.6" y="140.5">FB</text>
<text x="238.6" y="141.8">2</text>
<text x="238.6" y="139.2">3</text>
<text x="45.8" y="155.7">1</text>
<text x="45.8" y="153.2">2</text>
<text x="48.1" y="154.5">1</text>
<text x="48.1" y="151.9">2</text>
<text x="307.1" y="211.4">Else working fine</text>
<text x="208" y="221.5">Charger IC overheating (&gt;92C).</text>
<text x="108.8" y="225.6">1</text>
<text x="111.2" y="226.8">VIN</text>
<text x="130.8" y="226.8">VIN</text>
<text x="131.6" y="224.3">EP</text>
<text x="135.8" y="225.6">16</text>
<text x="135.8" y="223">17</text>
<text x="108.8" y="228.1">2</text>
<text x="108.8" y="230.7">3</text>
<text x="108.8" y="233.2">4</text>
<text x="111.2" y="229.4">LX</text>
<text x="111.2" y="231.9">LX</text>
<text x="125.7" y="231.9">STDBY#</text>
<text x="126.6" y="229.4">CHRG#</text>
<text x="135.8" y="233.2">13</text>
<text x="135.8" y="230.7">14</text>
<text x="135.8" y="228.1">15</text>
<text x="108.8" y="235.7">5</text>
<text x="108.8" y="238.3">6</text>
<text x="111.2" y="234.5">VIN</text>
<text x="111.2" y="237">VIN</text>
<text x="111.2" y="239.5">PWR_ON-</text>
<text x="126.1" y="237">RTRICK</text>
<text x="131.5" y="234.5">CS</text>
<text x="131.7" y="239.5">TS</text>
<text x="135.8" y="238.3">11</text>
<text x="135.8" y="235.7">12</text>
<text x="108.8" y="240.8">7</text>
<text x="108.8" y="243.4">8</text>
<text x="111.2" y="242.1">GND</text>
<text x="111.2" y="244.6">VS</text>
<text x="128.2" y="242.1">VREG</text>
<text x="130.2" y="244.6">BAT</text>
<text x="135.8" y="243.4">9</text>
<text x="135.8" y="240.8">10</text>
<text x="182.5" y="249.7">1</text>
<text x="184.8" y="251">1</text>
<text x="182.5" y="252.2">2</text>
<text x="184.8" y="253.5">2</text>
</g>
<g font-size="2.3" fill="#00f">
<text x="92.5" y="37.4">SI2333CDS-T1-MS</text>
<text x="72.1" y="46.3">SS34</text>
<text x="36.6" y="50.1">DC-005-A200</text>
<text x="65.8" y="55.2">220uF</text>
<text x="91.2" y="55.2">10k</text>
<text x="145.8" y="65.3">REG_EN</text>
<text x="229.6" y="62.8">22uH</text>
<text x="260.1" y="65.3">SS34</text>
<text x="124.2" y="67.9">1k</text>
<text x="95.8" y="77.2" transform="rotate(-90 95.8 77.2)">L2N7002SLLT1G</text>
<text x="109" y="75.5">10k</text>
<text x="260.1" y="72.9">100k</text>
<text x="190.2" y="81.8">22uF</text>
<text x="201.7" y="81.8">100nF</text>
<text x="225.8" y="79.3">MT3608L</text>
<text x="283" y="78">22uF</text>
<text x="295.7" y="78">100nF</text>
<text x="220.7" y="84.4">10k</text>
<text x="260.1" y="85.6">5.23k</text>
<text x="349" y="94.5">100uF</text>
<text x="364.2" y="93.3">DC-005-A200</text>
<text x="212.6" y="98.1" transform="rotate(-90 212.6 98.1)">REG_EN</text>
<text x="59.4" y="114.9">SS34</text>
<text x="229.6" y="130.1">22uH</text>
<text x="260.1" y="132.6">SS34</text>
<text x="340.1" y="135.2">100uF</text>
<text x="364.2" y="133.9">DC-005-A200</text>
<text x="260.1" y="140.3">100k</text>
<text x="191.5" y="147.9">22uF</text>
<text x="202.9" y="147.9">100nF</text>
<text x="225.8" y="146.6">MT3608L</text>
<text x="260.1" y="149.1">6.98k</text>
<text x="283" y="145.3">22uF</text>
<text x="295.7" y="145.3">100nF</text>
<text x="73.4" y="155.5">REG_EN</text>
<text x="220.7" y="151.7">10k</text>
<text x="260.1" y="156.8">5.23k</text>
<text x="212.6" y="165.4" transform="rotate(-90 212.6 165.4)">REG_EN</text>
<text x="75.9" y="170.7">1k</text>
<text x="84.8" y="174.5">XL-1608UYC-06</text>
<text x="114" y="203.8">1k</text>
<text x="58.2" y="206.3">100m</text>
<text x="121.7" y="207.6">NCD0603R1</text>
<text x="148.3" y="206.3">L2N7002SLLT1G</text>
<text x="191.5" y="208.8">REG_EN</text>
<text x="58.2" y="213.9">100m</text>
<text x="147.1" y="215.2">10k</text>
<text x="171.2" y="211.4">1k</text>
<text x="29" y="226.6">10uF</text>
<text x="40.4" y="226.6">100nF</text>
<text x="190.2" y="226.6">1k</text>
<text x="58.2" y="230.4">22uH</text>
<text x="87.4" y="233">100pF</text>
<text x="190.2" y="233">1k</text>
<text x="70.9" y="238">SS34</text>
<text x="156" y="238">360k</text>
<text x="89.9" y="240.6">3</text>
<text x="150.9" y="240.6">10k</text>
<text x="110.2" y="248.2">TP5100</text>
<text x="55.6" y="253.3">10uF</text>
<text x="67.1" y="253.3">100nF</text>
<text x="154.7" y="253.3">100nF</text>
<text x="171.2" y="253.3">10k</text>
<text x="201.7" y="253.3">10uF</text>
<text x="213.1" y="253.3">100nF</text>
</g>
<g font-size="2.3" fill="#999">
<text x="45.5" y="57.7">C20</text>
<text x="45.5" y="60.2">220uF</text>
<text x="230.9" y="150.4">L3</text>
<text x="230.9" y="154.2">22uH</text>
<text x="229.6" y="156.8">U5</text>
<text x="230.9" y="161.8">22uH</text>
<text x="129.3" y="252">R32</text>
<text x="130.6" y="257.1">0</text>
</g>
</svg>
